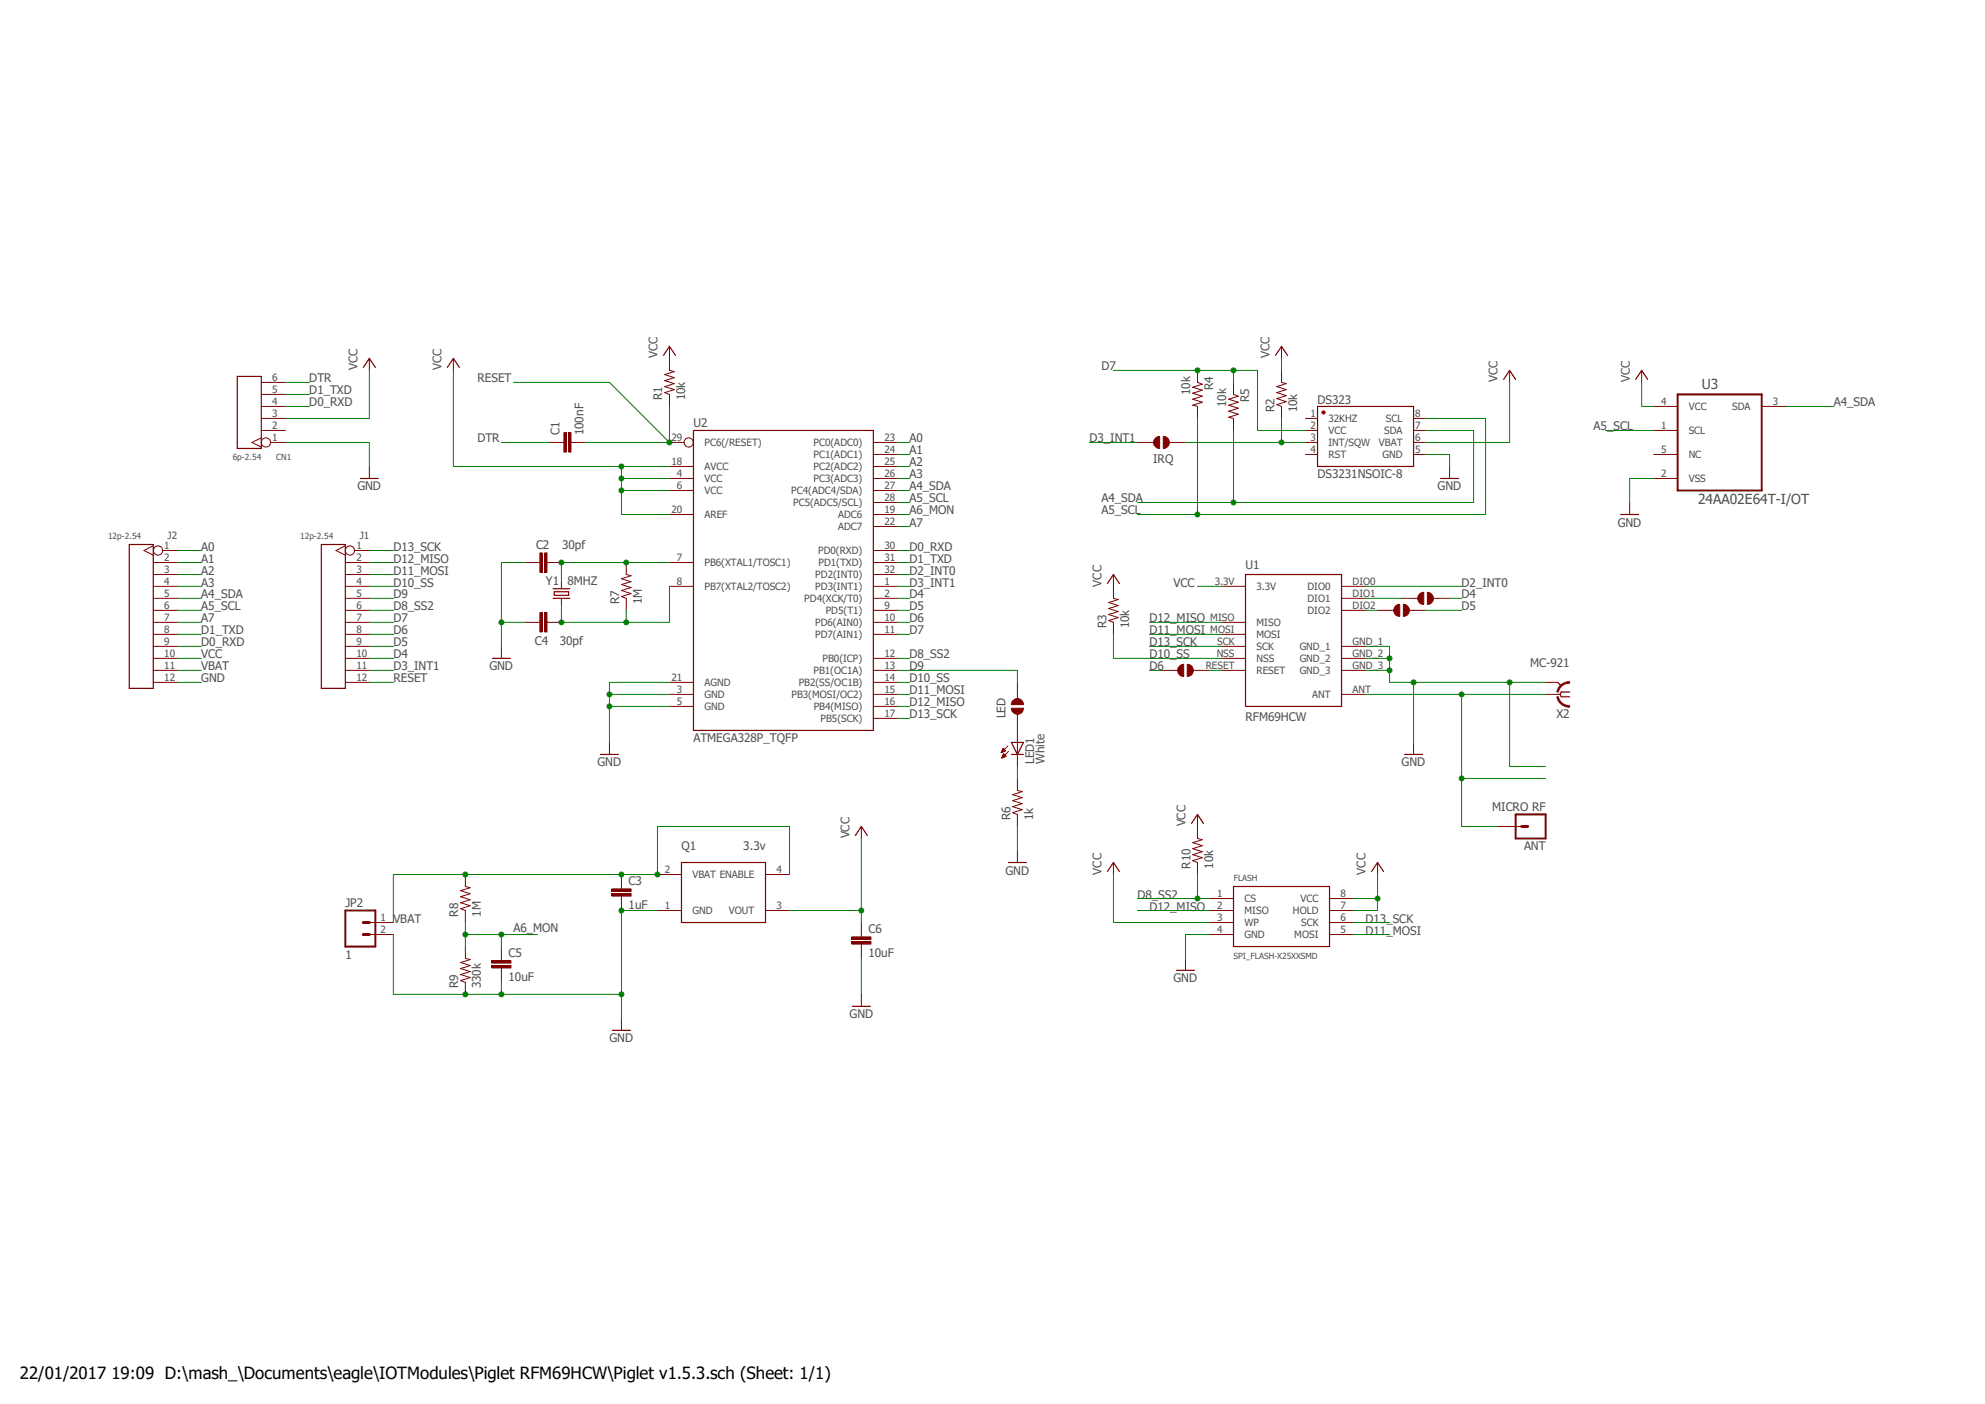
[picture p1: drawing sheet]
<svg xmlns="http://www.w3.org/2000/svg" width="420mm" height="297mm" viewBox="0 0 420 297" stroke-linecap="round" stroke-linejoin="round" font-family="sans-serif">
<path d="M22.3 70.7l375.3 150.5M397.6 70.7l-375.3 150.5" fill="none" stroke="#fff" stroke-width=".21"/>
<path d="M73.1 192.6h6.3v7.6h-6.3z" fill="none" stroke="#800000" stroke-width=".42"/>
<path d="M76.9 195.2h1.2M76.9 197.7h1.2" fill="none" stroke="#800000" stroke-width=".64"/>
<g fill="none" stroke="#800000" stroke-width=".21">
<path d="M95.9 75.8v2.6M141.6 73.3v5.1l1.1 .2-2.1 .6 2.1 .7-2.1 .6 2.1 .7-2.1 .6 2.1 .6-2.1 .7 1 .3v2.6M253.4 78.4v2.5l1 .4-2.1 .6 2.1 .6-2.1 .7 2.1 .6-2.1 .7 2.1 .6-2.1 .6 1.1 .3v2.5M271.1 73.3v2.5M271.1 78.4v2.5l1.1 .3-2.1 .6 2.1 .6-2.1 .7 2.1 .6-2.1 .6 2.1 .7-2.1 .6 1 .4v2.5M319.4 78.4v2.5M78.1 98.7v2.5M118.8 93.6h.5M120.8 93.6h.5M141.6 98.7h5.1M141.6 93.6h3.1M184.8 98.7h5.1"/>
<path d="M184.8 96.1h5.1M184.8 93.6h5.1M261 80.9v2.5l1 .4-2 .7 2 .6-2 .6 2 .7-2 .6 2 .6-2 .7 1 .2v2.6M306.7 98.7v2.5M141.6 119h5.1M141.6 101.2h5.1M141.6 103.8h5.1M141.6 108.8h5.1M184.8 119h5.1M184.8 101.2h5.1M184.8 103.8h5.1M184.8 108.8h5.1"/>
<path d="M184.8 116.5h5.1M184.8 111.4h5.1M184.8 106.3h5.1M141.6 124h5.1M184.8 124h5.1M184.8 139.3h5.1M184.8 134.2h5.1M184.8 131.7h5.1M184.8 129.1h5.1M184.8 126.6h5.1M184.8 121.5h5.1M128.9 157.1v2.5"/>
<path d="M141.6 146.9h5.1M141.6 149.4h5.1M141.6 144.4h5.1M184.8 152h5.1M184.8 146.9h5.1M184.8 149.4h5.1M184.8 144.4h5.1M184.8 141.8h5.1M78.1 197.7h5.1M78.1 195.2h5.1"/>
<circle cx="145.7" cy="93.6" r=".98"/>
</g>
<path d="M94.7 77.7l1.2-1.9 1.3 1.9M140.4 75.2l1.2-1.9 1.3 1.9M269.9 75.2l1.2-1.9 1.3 1.9M146.7 91.1h38.1v63.4h-38.1zM318.1 80.3l1.3-1.9 1.3 1.9M76.2 101.2h3.9M304.8 101.2h3.8M127 159.6h3.9" fill="none" stroke="#800000" stroke-width=".25"/>
<path d="M120.3 91.6h.5v4h-.5z" fill-rule="evenodd" fill="#800000"/>
<path d="M120.3 91.6h.5v4h-.5z" fill="none" stroke="#800000" stroke-width=".21"/>
<path d="M119.3 91.6h.5v4h-.5z" fill-rule="evenodd" fill="#800000"/>
<path d="M116.2 93.6h2.6M119.3 91.6h.5v4h-.5zM121.3 93.6h2.6M276.2 93.6h2.6M276.2 88.5h2.6M276.2 91.1h2.6M276.2 96.1h2.6M299.1 93.6h2.5M299.1 88.5h2.5M299.1 91.1h2.5M299.1 96.1h2.5" fill="none" stroke="#800000" stroke-width=".21"/>
<path d="M278.8 86h20.3v12.7h-20.3z" fill="none" stroke="#800000" stroke-width=".25"/>
<circle cx="280" cy="87.2" r=".33" fill="#800000"/>
<g fill="none" stroke="#800000" stroke-width=".21">
<path d="M182.2 174.8v2.6M131.5 187.5v.5M131.5 189.6v.5"/>
<circle cx="280" cy="87.2" r=".33"/>
</g>
<path d="M181 176.7l1.2-1.9 1.3 1.9" fill="none" stroke="#800000" stroke-width=".25"/>
<path d="M129.5 189.1h4v.5h-4z" fill-rule="evenodd" fill="#800000"/>
<path d="M129.5 189.1h4v.5h-4z" fill="none" stroke="#800000" stroke-width=".21"/>
<path d="M129.5 188h4v.6h-4z" fill-rule="evenodd" fill="#800000"/>
<g fill="none" stroke="#800000" stroke-width=".21">
<path d="M211.8 159.2h.1M211.9 159.1h.2M211.9 159h.4M212 158.9h.5M212 158.8h.7M212 158.7h.7M212.1 158.7h.5M212.1 158.6h.4M212.2 158.5h.2M212.2 159.9h.6M212.2 158.4h.1M212.2 159.8h.5"/>
<path d="M212.3 159.7h.3M212.3 159.6h.3M212.3 159.6h.1M212.3 159.5l-.3 .9M212.3 159.5l.6 .5-.9 .4M212.3 159.5h.1M212.7 158.8l-.5-.5-.4 .9M212.7 158.8l-.9 .4M213.2 157.8l-1.4 1.4M213.4 159l-1.4 1.4M215.3 154.5v7.6M299.1 157.1v2.5"/>
<path d="M212 160.3h.2M212 160.2h.4M212.1 160.1h.5M212.1 160h.7M215.3 164.7v2.5l1 .3-2.1 .6 2.1 .6-2.1 .7 2.1 .6-2.1 .6 2.1 .7-2.1 .6 1.1 .4v2.5M215.3 179.9v2.6M129.5 188h4v.6h-4zM131.5 185v2.5M131.5 190.1v2.5M139.1 185h5.1M139.1 192.6h5.1M162 185h5"/>
<path d="M162 192.6h5M182.2 197.7v.5M182.2 199.7v.5M131.5 215.4v2.6"/>
</g>
<path d="M214 159.6h2.5M214 157.1h2.5l-1.2 2.5zM297.2 159.6h3.8M144.2 182.5h17.8v12.7h-17.8zM213.4 182.5h3.8M129.6 218h3.8" fill="none" stroke="#800000" stroke-width=".25"/>
<path d="M180.2 199.2h4.1v.5h-4.1z" fill-rule="evenodd" fill="#800000"/>
<path d="M180.2 199.2h4.1v.5h-4.1z" fill="none" stroke="#800000" stroke-width=".21"/>
<path d="M180.2 198.2h4.1v.5h-4.1z" fill-rule="evenodd" fill="#800000"/>
<path d="M78.1 75.8v2.6M329.6 146.9h.5M180.2 198.2h4.1v.5h-4.1zM182.2 195.2v2.5M182.2 200.2v2.5M182.2 210.4v2.5" fill="none" stroke="#800000" stroke-width=".21"/>
<path d="M76.9 77.7l1.2-1.9 1.3 1.9M329.6 144.4l.7 .7M332.1 146.4h-1.8l-.2 .5 .2 .5h1.8M180.3 212.9h3.8" fill="none" stroke="#800000" stroke-width=".25"/>
<path d="M329.4 147.4h.3a2.44 2.44 0 0 0 2.4 1.9v.3a2.77 2.77 0 0 1-2.7-2.2z" fill-rule="evenodd" fill="#800000"/>
<path d="M329.4 147.4h.3a2.44 2.44 0 0 0 2.4 1.9v.3a2.77 2.77 0 0 1-2.7-2.2z" fill="none" stroke="#800000" stroke-width=".21"/>
<path d="M330.1 145a2.7 2.7 0 0 1 2-.8v.3a2.35 2.35 0 0 0-2.4 1.9l-.3-.1 .1-.3z" fill-rule="evenodd" fill="#800000"/>
<path d="M113.7 119h.5M115.7 119h.5M235.6 121.5v5.1l1 .2-2 .7 2 .6-2 .6 2 .7-2 .6 2 .6-2 .7 1 .4v2.5M327 146.9h2.6M327 144.4h2.6M330.1 145a2.7 2.7 0 0 1 2-.8v.3a2.35 2.35 0 0 0-2.4 1.9l-.3-.1 .1-.3zM316.9 174.8h5" fill="none" stroke="#800000" stroke-width=".21"/>
<path d="M320.7 172.3h6.3v5.1h-6.3z" fill="none" stroke="#800000" stroke-width=".42"/>
<path d="M321.9 174.8h1.3" fill="none" stroke="#800000" stroke-width=".64"/>
<path d="M234.3 123.4l1.3-1.9 1.3 1.9" fill="none" stroke="#800000" stroke-width=".25"/>
<path d="M115.2 117h.5v4h-.5z" fill-rule="evenodd" fill="#800000"/>
<path d="M115.2 117h.5v4h-.5z" fill="none" stroke="#800000" stroke-width=".21"/>
<path d="M114.2 117h.5v4h-.5z" fill-rule="evenodd" fill="#800000"/>
<path d="M111.2 119h2.5M114.2 117h.5v4h-.5zM116.2 119h2.6M113.7 131.7h.5M115.7 131.7h.5" fill="none" stroke="#800000" stroke-width=".21"/>
<path d="M115.2 129.6h.5v4.1h-.5z" fill-rule="evenodd" fill="#800000"/>
<path d="M115.2 129.6h.5v4.1h-.5z" fill="none" stroke="#800000" stroke-width=".21"/>
<path d="M114.2 129.6h.5v4.1h-.5z" fill-rule="evenodd" fill="#800000"/>
<path d="M132.5 119v2.5l1 .3-2 .6 2 .7-2 .6 2 .6-2 .6 2 .7-2 .6 1 .4v2.5M106.1 136.7v2.6M111.2 131.7h2.5M114.2 129.6h.5v4.1h-.5zM116.2 131.7h2.6M118.8 123.1v1.4M118.8 126.6v1.5" fill="none" stroke="#800000" stroke-width=".21"/>
<path d="M104.2 139.3h3.8M117 124.5h3.6M117 126.6h3.6M117.3 125.2h3v.7h-3z" fill="none" stroke="#800000" stroke-width=".25"/>
<path d="M244.5 92.7l.9-.4v2.6a1.27 1.27 0 0 1-1.2-.8 1.27 1.27 0 0 1 .3-1.4z" fill-rule="evenodd" fill="#800000"/>
<path d="M244.5 92.7l.9-.4v2.6a1.27 1.27 0 0 1-1.2-.8 1.27 1.27 0 0 1 .3-1.4z" fill="none" stroke="#800000" stroke-width=".21"/>
<path d="M246.1 92.3a1.27 1.27 0 0 1 1.3 1.3 1.27 1.27 0 0 1-1.3 1.3z" fill-rule="evenodd" fill="#800000"/>
<g fill="none" stroke="#800000" stroke-width=".21">
<path d="M240.7 93.6h3.4M246.1 92.3a1.27 1.27 0 0 1 1.3 1.3 1.27 1.27 0 0 1-1.3 1.3zM247.4 93.6h3.4M98.5 185v2.5l1 .3-2 .6 2 .7-2 .6 2 .6-2 .7 2 .6-2 .6 1 .4v2.6M235.6 182.5v2.5M255.9 190.1h5.1M255.9 192.6h5.1M255.9 195.2h5.1M255.9 197.7h5.1M281.3 190.1h5.1M281.3 192.6h5.1M281.3 195.2h5.1"/>
<path d="M281.3 197.7h5.1M291.5 182.5v2.5M98.5 200.2v2.5l1 .3-2 .6 2 .7-2 .6 2 .6-2 .7 2 .6-2 .6 1 .4v2.6M106.1 202.7v.5M106.1 204.8v.5M250.8 202.7v2.6"/>
</g>
<path d="M234.3 184.4l1.3-1.9 1.3 1.9M261 187.5h20.3v12.7h-20.3zM290.2 184.4l1.3-1.9 1.2 1.9M248.9 205.3h3.8" fill="none" stroke="#800000" stroke-width=".25"/>
<path d="M104.1 204.3h4v.5h-4z" fill-rule="evenodd" fill="#800000"/>
<path d="M104.1 204.3h4v.5h-4z" fill="none" stroke="#800000" stroke-width=".21"/>
<path d="M104.1 203.2h4v.6h-4z" fill-rule="evenodd" fill="#800000"/>
<path d="M104.1 203.2h4v.6h-4zM106.1 200.2v2.5M106.1 205.3v2.5" fill="none" stroke="#800000" stroke-width=".21"/>
<path d="M214.4 148.2a1.25 1.25 0 0 1 1.4-.3 1.25 1.25 0 0 1 .7 1.2h-2.5l.1-.6z" fill-rule="evenodd" fill="#800000"/>
<path d="M214.4 148.2a1.25 1.25 0 0 1 1.4-.3 1.25 1.25 0 0 1 .7 1.2h-2.5l.1-.6z" fill="none" stroke="#800000" stroke-width=".21"/>
<path d="M214 149.8h2.5a1.27 1.27 0 0 1-1.2 1.3 1.27 1.27 0 0 1-1.3-1.3z" fill-rule="evenodd" fill="#800000"/>
<g fill="none" stroke="#800000" stroke-width=".21">
<path d="M258.4 124h5.1M258.4 139.3h5.1M258.4 136.7h5.1M258.4 131.7h5.1M258.4 134.2h5.1M283.8 124h5.1M283.8 139.3h5.1M283.8 136.7h5.1M283.8 126.6h5.1M283.8 129.1h5.1M214 149.8h2.5a1.27 1.27 0 0 1-1.2 1.3 1.27 1.27 0 0 1-1.3-1.3zM215.3 144.4v3.4"/>
<path d="M215.3 151.1v3.4M258.4 141.8h5.1M283.8 146.9h5.1M283.8 141.8h5.1"/>
</g>
<path d="M263.5 121.5h20.3v27.9h-20.3z" fill="none" stroke="#800000" stroke-width=".25"/>
<path d="M295.2 128.2l.4-.2 .6-.2v2.6a1.27 1.27 0 0 1-1.2-.8 1.27 1.27 0 0 1 .2-1.4z" fill-rule="evenodd" fill="#800000"/>
<path d="M295.2 128.2l.4-.2 .6-.2v2.6a1.27 1.27 0 0 1-1.2-.8 1.27 1.27 0 0 1 .2-1.4z" fill="none" stroke="#800000" stroke-width=".21"/>
<path d="M296.9 127.8a1.27 1.27 0 0 1 1.3 1.3 1.27 1.27 0 0 1-1.3 1.3z" fill-rule="evenodd" fill="#800000"/>
<path d="M291.5 129.1h3.4M296.9 127.8a1.27 1.27 0 0 1 1.3 1.3 1.27 1.27 0 0 1-1.3 1.3zM298.2 129.1h3.4" fill="none" stroke="#800000" stroke-width=".21"/>
<path d="M300.3 125.7l.4-.3 .5-.1v2.5a1.27 1.27 0 0 1-1.1-.7 1.27 1.27 0 0 1 .2-1.4z" fill-rule="evenodd" fill="#800000"/>
<path d="M300.3 125.7l.4-.3 .5-.1v2.5a1.27 1.27 0 0 1-1.1-.7 1.27 1.27 0 0 1 .2-1.4z" fill="none" stroke="#800000" stroke-width=".21"/>
<path d="M302 125.3a1.27 1.27 0 0 1 1.3 1.3 1.27 1.27 0 0 1-1.3 1.2z" fill-rule="evenodd" fill="#800000"/>
<path d="M296.5 126.6h3.5M302 125.3a1.27 1.27 0 0 1 1.3 1.3 1.27 1.27 0 0 1-1.3 1.2zM303.3 126.6h3.4" fill="none" stroke="#800000" stroke-width=".21"/>
<path d="M249.6 140.9l.3-.2 .5-.2v2.6a1.25 1.25 0 0 1-1.1-.8 1.25 1.25 0 0 1 .3-1.4z" fill-rule="evenodd" fill="#800000"/>
<path d="M249.6 140.9l.3-.2 .5-.2v2.6a1.25 1.25 0 0 1-1.1-.8 1.25 1.25 0 0 1 .3-1.4z" fill="none" stroke="#800000" stroke-width=".21"/>
<path d="M251.2 140.5a1.27 1.27 0 0 1 1.3 1.3 1.27 1.27 0 0 1-1.3 1.3z" fill-rule="evenodd" fill="#800000"/>
<g fill="none" stroke="#800000" stroke-width=".21">
<path d="M347.3 78.4v2.5M55.3 92.6l-2 1 2 1M55.3 91.1h5.1M55.3 88.5h5.1M55.3 86h5.1M55.3 83.4h5.1M55.3 80.9h5.1M57.3 93.6h3.1M349.9 91.1h5.1M349.9 86h5.1M349.9 96.1h5.1M372.7 86h5.1"/>
<path d="M32.4 119h5.1M32.4 115.4l-2 1.1 2 .9M34.4 116.5h3.1M73.1 115.4l-2 1.1 2 .9M73.1 119h5M75.1 116.5h3M344.8 106.3v2.5M349.9 101.2h5.1M32.4 121.5h5.1M32.4 124h5.1M32.4 126.6h5.1M32.4 129.1h5.1"/>
<path d="M32.4 131.7h5.1M32.4 134.2h5.1M32.4 136.7h5.1M32.4 139.3h5.1M73.1 121.5h5M73.1 124h5M73.1 126.6h5M73.1 129.1h5M73.1 131.7h5M73.1 134.2h5M73.1 136.7h5M73.1 139.3h5"/>
<path d="M32.4 141.8h5.1M32.4 144.4h5.1M73.1 141.8h5M73.1 144.4h5M245.7 141.8h3.5M251.2 140.5a1.27 1.27 0 0 1 1.3 1.3 1.27 1.27 0 0 1-1.3 1.3zM252.5 141.8h3.4M253.4 172.3v5.1l1 .2-2.1 .7 2.1 .6-2.1 .6 2.1 .7-2.1 .6 2.1 .6-2.1 .7 1.1 .4v2.5"/>
<circle cx="56.3" cy="93.6" r=".98"/>
<circle cx="33.4" cy="116.5" r=".98"/>
<circle cx="74" cy="116.5" r=".98"/>
</g>
<path d="M50.2 79.6h5.1v15.3h-5.1zM346.1 80.3l1.2-1.9 1.3 1.9M27.3 115.2h5.1v30.4h-5.1zM68 115.2h5.1v30.4h-5.1zM342.9 108.8h3.8M252.1 174.2l1.3-1.9 1.2 1.9" fill="none" stroke="#800000" stroke-width=".25"/>
<path d="M355 83.4h17.7v20.4h-17.7z" fill="none" stroke="#800000" stroke-width=".42"/>
<path d="M60.4 93.6h17.7v5.1M128.9 149.4h12.7M141.6 146.9h-12.7v10.2" fill="none" stroke="#008000" stroke-width=".21"/>
<circle cx="128.9" cy="149.4" r=".51" fill="#008000"/>
<circle cx="128.9" cy="149.4" r=".51" fill="none" stroke="#008000" stroke-width=".21"/>
<circle cx="128.9" cy="146.9" r=".51" fill="#008000"/>
<g fill="none" stroke="#008000" stroke-width=".21">
<path d="M301.6 96.1h5.1v2.6M141.6 144.4h-12.7v2.5M288.9 141.8h5.1v2.6h25.4M299.1 144.4v12.7"/>
<circle cx="128.9" cy="146.9" r=".51"/>
</g>
<circle cx="299.1" cy="144.4" r=".51" fill="#008000"/>
<g fill="none" stroke="#008000" stroke-width=".21">
<path d="M327 144.4h-7.6v17.7"/>
<circle cx="299.1" cy="144.4" r=".51"/>
</g>
<circle cx="319.4" cy="144.4" r=".51" fill="#008000"/>
<g fill="none" stroke="#008000" stroke-width=".21">
<path d="M288.9 139.3h5.1v2.5M319.4 162.1h7.6"/>
<circle cx="319.4" cy="144.4" r=".51"/>
</g>
<circle cx="294" cy="141.8" r=".51" fill="#008000"/>
<g fill="none" stroke="#008000" stroke-width=".21">
<path d="M288.9 136.7h5.1v2.6"/>
<circle cx="294" cy="141.8" r=".51"/>
</g>
<circle cx="294" cy="139.3" r=".51" fill="#008000"/>
<g fill="none" stroke="#008000" stroke-width=".21">
<path d="M139.1 192.6h-7.6v17.8"/>
<circle cx="294" cy="139.3" r=".51"/>
</g>
<circle cx="131.5" cy="192.6" r=".51" fill="#008000"/>
<g fill="none" stroke="#008000" stroke-width=".21">
<path d="M83.2 197.7v12.7h48.3v5"/>
<circle cx="131.5" cy="192.6" r=".51"/>
</g>
<circle cx="131.5" cy="210.4" r=".51" fill="#008000"/>
<circle cx="131.5" cy="210.4" r=".51" fill="none" stroke="#008000" stroke-width=".21"/>
<circle cx="98.5" cy="210.4" r=".51" fill="#008000"/>
<g fill="none" stroke="#008000" stroke-width=".21">
<path d="M106.1 207.8v2.6"/>
<circle cx="98.5" cy="210.4" r=".51"/>
</g>
<circle cx="106.1" cy="210.4" r=".51" fill="#008000"/>
<g fill="none" stroke="#008000" stroke-width=".21">
<path d="M111.2 119h-5.1v17.7M106.1 131.7h5.1M215.3 174.8v5.1M182.2 202.7v7.7"/>
<circle cx="106.1" cy="210.4" r=".51"/>
</g>
<circle cx="106.1" cy="131.7" r=".51" fill="#008000"/>
<g fill="none" stroke="#008000" stroke-width=".21">
<path d="M95.9 78.4v20.3h45.7M131.5 101.2v2.6h10.1M349.9 101.2h-5.1v5.1M37.5 144.4h5.1M255.9 197.7h-5.1v5"/>
<circle cx="106.1" cy="131.7" r=".51"/>
</g>
<circle cx="131.5" cy="98.7" r=".51" fill="#008000"/>
<g fill="none" stroke="#008000" stroke-width=".21">
<path d="M131.5 98.7v2.5h10.1"/>
<circle cx="131.5" cy="98.7" r=".51"/>
</g>
<circle cx="131.5" cy="101.2" r=".51" fill="#008000"/>
<g fill="none" stroke="#008000" stroke-width=".21">
<path d="M131.5 103.8v5h10.1"/>
<circle cx="131.5" cy="101.2" r=".51"/>
</g>
<circle cx="131.5" cy="103.8" r=".51" fill="#008000"/>
<g fill="none" stroke="#008000" stroke-width=".21">
<path d="M271.1 75.8v2.6M182.2 177.4v17.8M167 192.6h15.2"/>
<circle cx="131.5" cy="103.8" r=".51"/>
</g>
<circle cx="182.2" cy="192.6" r=".51" fill="#008000"/>
<g fill="none" stroke="#008000" stroke-width=".21">
<path d="M78.1 78.4v10.1h-17.7M319.4 80.9v12.7h-17.8M253.4 124h5M286.4 190.1h5.1M291.5 185v7.6h-5.1"/>
<circle cx="182.2" cy="192.6" r=".51"/>
</g>
<circle cx="291.5" cy="190.1" r=".51" fill="#008000"/>
<g fill="none" stroke="#008000" stroke-width=".21">
<path d="M141.6 86v7.6h-17.7M347.3 80.9v5.1h2.6M37.5 139.3h5.1M235.6 185v10.2h20.3"/>
<circle cx="291.5" cy="190.1" r=".51"/>
</g>
<circle cx="141.6" cy="93.6" r=".51" fill="#008000"/>
<g fill="none" stroke="#008000" stroke-width=".21">
<path d="M60.4 80.9h5M106.1 93.6h10.1M108.6 80.9h20.3l12.7 12.7M189.9 93.6h2.5M189.9 96.1h2.5M189.9 98.7h2.5M37.5 116.5h5.1M37.5 119h5.1M37.5 121.5h5.1M78.1 136.7h5.1M78.1 134.2h5.1M189.9 129.1h2.5"/>
<path d="M189.9 131.7h2.5M301.6 129.1h7.6M78.1 144.4h5.1M243.2 141.8h2.5M167 185v-10.2h-27.9v10.2h-55.9v10.2"/>
<circle cx="141.6" cy="93.6" r=".51"/>
</g>
<circle cx="131.5" cy="185" r=".51" fill="#008000"/>
<circle cx="131.5" cy="185" r=".51" fill="none" stroke="#008000" stroke-width=".21"/>
<circle cx="139.1" cy="185" r=".51" fill="#008000"/>
<circle cx="139.1" cy="185" r=".51" fill="none" stroke="#008000" stroke-width=".21"/>
<circle cx="98.5" cy="185" r=".51" fill="#008000"/>
<g fill="none" stroke="#008000" stroke-width=".21">
<path d="M37.5 141.8h5.1M288.9 146.9h38.1M309.2 146.9v27.9h7.7M309.2 164.7h17.8"/>
<circle cx="98.5" cy="185" r=".51"/>
</g>
<circle cx="309.2" cy="164.7" r=".51" fill="#008000"/>
<circle cx="309.2" cy="164.7" r=".51" fill="none" stroke="#008000" stroke-width=".21"/>
<circle cx="309.2" cy="146.9" r=".51" fill="#008000"/>
<g fill="none" stroke="#008000" stroke-width=".21">
<path d="M253.4 78.4h12.7v12.7h10.1M261 78.4v2.5M215.3 162.1v2.6"/>
<circle cx="309.2" cy="146.9" r=".51"/>
</g>
<circle cx="261" cy="78.4" r=".51" fill="#008000"/>
<g fill="none" stroke="#008000" stroke-width=".21">
<path d="M235.6 78.4h17.8"/>
<circle cx="261" cy="78.4" r=".51"/>
</g>
<circle cx="253.4" cy="78.4" r=".51" fill="#008000"/>
<g fill="none" stroke="#008000" stroke-width=".21">
<path d="M250.8 93.6h25.4M271.1 88.5v5.1M78.1 131.7h5.1M189.9 134.2h2.5"/>
<circle cx="253.4" cy="78.4" r=".51"/>
</g>
<circle cx="271.1" cy="93.6" r=".51" fill="#008000"/>
<g fill="none" stroke="#008000" stroke-width=".21">
<path d="M118.8 119h22.8M189.9 101.2h2.5M37.5 124h5.1M189.9 121.5h2.5M288.9 124h20.3"/>
<circle cx="271.1" cy="93.6" r=".51"/>
</g>
<circle cx="132.5" cy="119" r=".51" fill="#008000"/>
<g fill="none" stroke="#008000" stroke-width=".21">
<path d="M118.8 119v4.1"/>
<circle cx="132.5" cy="119" r=".51"/>
</g>
<circle cx="118.8" cy="119" r=".51" fill="#008000"/>
<g fill="none" stroke="#008000" stroke-width=".21">
<path d="M132.5 129.1v2.6M141.6 124v7.7h-22.8"/>
<circle cx="118.8" cy="119" r=".51"/>
</g>
<circle cx="132.5" cy="131.7" r=".51" fill="#008000"/>
<g fill="none" stroke="#008000" stroke-width=".21">
<path d="M118.8 128.1v3.6"/>
<circle cx="132.5" cy="131.7" r=".51"/>
</g>
<circle cx="118.8" cy="131.7" r=".51" fill="#008000"/>
<g fill="none" stroke="#008000" stroke-width=".21">
<path d="M78.1 119h5.1M78.1 116.5h5.1M78.1 126.6h5.1M78.1 139.3h5.1M78.1 124h5.1M78.1 121.5h5.1M189.9 126.6h2.5M189.9 139.3h2.5M235.6 134.2v5.1h22.8M243.2 134.2h15.2M243.2 131.7h15.2M243.2 136.7h15.2"/>
<path d="M306.7 126.6h2.5M189.9 144.4h2.5M189.9 146.9h2.5M189.9 149.4h2.5M189.9 152h2.5M189.9 141.8h25.4v2.6M240.7 192.6h15.2M240.7 190.1h15.2M253.4 185v5.1M286.4 197.7h7.6M286.4 195.2h7.6"/>
<circle cx="118.8" cy="131.7" r=".51"/>
</g>
<circle cx="253.4" cy="190.1" r=".51" fill="#008000"/>
<g fill="none" stroke="#008000" stroke-width=".21">
<path d="M230.5 93.6h10.2M261 91.1v15.2M301.6 91.1h10.2v15.2h-71.1M189.9 111.4h2.5M37.5 131.7h5.1M78.1 129.1h5.1M189.9 124h2.5M288.9 129.1h2.6M288.9 126.6h7.6M78.1 141.8h5.1"/>
<circle cx="253.4" cy="190.1" r=".51"/>
</g>
<circle cx="261" cy="106.3" r=".51" fill="#008000"/>
<g fill="none" stroke="#008000" stroke-width=".21">
<path d="M253.4 88.5v20.3M301.6 88.5h12.7v20.3h-73.6M377.8 86h10.2M189.9 103.8h2.5M37.5 126.6h5.1"/>
<circle cx="261" cy="106.3" r=".51"/>
</g>
<circle cx="253.4" cy="108.8" r=".51" fill="#008000"/>
<g fill="none" stroke="#008000" stroke-width=".21">
<path d="M339.7 91.1h10.2M189.9 106.3h2.5M189.9 108.8h2.5M37.5 129.1h5.1M98.5 195.2v5M98.5 197.7h15.2"/>
<circle cx="253.4" cy="108.8" r=".51"/>
</g>
<circle cx="98.5" cy="197.7" r=".51" fill="#008000"/>
<g fill="none" stroke="#008000" stroke-width=".21">
<path d="M106.1 197.7v2.5"/>
<circle cx="98.5" cy="197.7" r=".51"/>
</g>
<circle cx="106.1" cy="197.7" r=".51" fill="#008000"/>
<g fill="none" stroke="#008000" stroke-width=".21">
<path d="M60.4 86h5M60.4 83.4h5M189.9 116.5h2.5M189.9 119h2.5M37.5 136.7h5.1M37.5 134.2h5.1M255.9 141.8h2.5"/>
<circle cx="106.1" cy="197.7" r=".51"/>
</g>
<text font-size="3.6" x="4.2" y="291.7">22/01/2017 19:09 D:\mash_\Documents\eagle\IOTModules\Piglet RFM69HCW\Piglet v1.5.3.sch (Sheet: 1/1)</text>
<g font-size="2.9" fill="#505050">
<text x="360.1" y="82.3">U3</text>
<text x="359.3" y="106.6">24AA02E64T-I/OT</text>
</g>
<g font-size="2.5" fill="#505050">
<text x="139.1" y="75.8" transform="rotate(-90 139.1 75.8)">VCC</text>
<text x="268.6" y="75.8" transform="rotate(-90 268.6 75.8)">VCC</text>
<text x="65.4" y="80.9">DTR</text>
<text x="65.4" y="83.4">D1_TXD</text>
<text x="75.6" y="78.4" transform="rotate(-90 75.6 78.4)">VCC</text>
<text x="93.4" y="78.4" transform="rotate(-90 93.4 78.4)">VCC</text>
<text x="101" y="80.9">RESET</text>
<text x="233" y="78.4">D7</text>
<text x="251.8" y="83.6" transform="rotate(-90 251.8 83.6)">10k</text>
<text x="256.7" y="82.6" transform="rotate(-90 256.7 82.6)">R4</text>
<text x="316.9" y="80.9" transform="rotate(-90 316.9 80.9)">VCC</text>
<text x="344.8" y="80.9" transform="rotate(-90 344.8 80.9)">VCC</text>
<text x="65.4" y="86">D0_RXD</text>
<text x="140.1" y="84.7" transform="rotate(-90 140.1 84.7)">R1</text>
<text x="145" y="84.7" transform="rotate(-90 145 84.7)">10k</text>
<text x="259.5" y="86.1" transform="rotate(-90 259.5 86.1)">10k</text>
<text x="264.3" y="85.1" transform="rotate(-90 264.3 85.1)">R5</text>
<text x="269.7" y="87.3" transform="rotate(-90 269.7 87.3)">R2</text>
<text x="274.5" y="87.3" transform="rotate(-90 274.5 87.3)">10k</text>
<text x="278.8" y="85.5">DS323</text>
<text x="388" y="86">A4_SDA</text>
<text x="101" y="93.6">DTR</text>
<text x="118.4" y="92.1" transform="rotate(-90 118.4 92.1)">C1</text>
<text x="123.5" y="92.1" transform="rotate(-90 123.5 92.1)">100nF</text>
<text x="146.7" y="90.3">U2</text>
<text x="192.4" y="93.6">A0</text>
<text x="230.5" y="93.6">D3_INT1</text>
<text x="337.2" y="91.1">A5_SCL</text>
<text x="192.4" y="96.1">A1</text>
<text x="192.4" y="98.7">A2</text>
<text x="192.4" y="101.2">A3</text>
<text x="244" y="97.9">IRQ</text>
<text x="278.8" y="101.2">DS3231NSOIC-8</text>
<text x="75.6" y="103.8">GND</text>
<text x="192.4" y="103.8">A4_SDA</text>
<text x="192.4" y="106.3">A5_SCL</text>
<text x="233" y="106.3">A4_SDA</text>
<text x="304.2" y="103.8">GND</text>
<text x="192.4" y="111.4">A7</text>
<text x="192.4" y="108.8">A6_MON</text>
<text x="233" y="108.8">A5_SCL</text>
<text x="342.3" y="111.4">GND</text>
<text x="42.6" y="116.5">A0</text>
<text x="42.6" y="119">A1</text>
<text x="83.2" y="119">D12_MISO</text>
<text x="83.2" y="116.5">D13_SCK</text>
<text x="113.4" y="116.1">C2</text>
<text x="119" y="116.1">30pf</text>
<text x="192.4" y="116.5">D0_RXD</text>
<text x="192.4" y="119">D1_TXD</text>
<text x="42.6" y="121.5">A2</text>
<text x="42.6" y="124.1">A3</text>
<text x="83.2" y="124.1">D10_SS</text>
<text x="83.2" y="121.5">D11_MOSI</text>
<text x="115.5" y="123.8">Y1</text>
<text x="120.1" y="123.8">8MHZ</text>
<text x="192.4" y="121.5">D2_INT0</text>
<text x="192.4" y="124.1">D3_INT1</text>
<text x="233" y="124.1" transform="rotate(-90 233 124.1)">VCC</text>
<text x="248.3" y="124.1">VCC</text>
<text x="263.5" y="120.3">U1</text>
<text x="309.2" y="124.1">D2_INT0</text>
<text x="42.6" y="131.7">A7</text>
<text x="42.6" y="126.6">A4_SDA</text>
<text x="42.6" y="129.1">A5_SCL</text>
<text x="83.2" y="131.7">D7</text>
<text x="83.2" y="126.6">D9</text>
<text x="83.2" y="129.1">D8_SS2</text>
<text x="131" y="127.8" transform="rotate(-90 131 127.8)">R7</text>
<text x="135.8" y="127.8" transform="rotate(-90 135.8 127.8)">1M</text>
<text x="192.4" y="129.1">D5</text>
<text x="192.4" y="131.7">D6</text>
<text x="192.4" y="126.6">D4</text>
<text x="243.2" y="131.7">D12_MISO</text>
<text x="309.2" y="129.1">D5</text>
<text x="309.2" y="126.6">D4</text>
<text x="42.6" y="136.7">D0_RXD</text>
<text x="42.6" y="134.2">D1_TXD</text>
<text x="83.2" y="136.7">D5</text>
<text x="83.2" y="134.2">D6</text>
<text x="113.2" y="136.4">C4</text>
<text x="118.5" y="136.4">30pf</text>
<text x="192.4" y="134.2">D7</text>
<text x="234.1" y="132.9" transform="rotate(-90 234.1 132.9)">R3</text>
<text x="238.9" y="132.9" transform="rotate(-90 238.9 132.9)">10k</text>
<text x="243.2" y="134.2">D11_MOSI</text>
<text x="243.2" y="136.7">D13_SCK</text>
<text x="42.6" y="139.3">VCC</text>
<text x="42.6" y="141.8">VBAT</text>
<text x="83.2" y="139.3">D4</text>
<text x="83.2" y="141.8">D3_INT1</text>
<text x="103.5" y="141.8">GND</text>
<text x="192.4" y="141.8">D9</text>
<text x="192.4" y="139.3">D8_SS2</text>
<text x="243.2" y="141.8">D6</text>
<text x="243.2" y="139.3">D10_SS</text>
<text x="323.8" y="141.1">MC-921</text>
<text x="42.6" y="144.4">GND</text>
<text x="83.2" y="144.4">RESET</text>
<text x="192.4" y="144.4">D10_SS</text>
<text x="192.4" y="146.9">D11_MOSI</text>
<text x="192.4" y="149.4">D12_MISO</text>
<text x="192.4" y="152">D13_SCK</text>
<text x="212.7" y="152" transform="rotate(-90 212.7 152)">LED</text>
<text x="263.5" y="152.6">RFM69HCW</text>
<text x="329.3" y="152">X2</text>
<text x="146.7" y="157.1">ATMEGA328P_TQFP</text>
<text x="218.8" y="161.6" transform="rotate(-90 218.8 161.6)">LED1</text>
<text x="221" y="161.6" transform="rotate(-90 221 161.6)">White</text>
<text x="126.4" y="162.1">GND</text>
<text x="296.5" y="162.1">GND</text>
<text x="213.8" y="173.6" transform="rotate(-90 213.8 173.6)">R6</text>
<text x="218.6" y="173.6" transform="rotate(-90 218.6 173.6)">1k</text>
<text x="315.7" y="171.5">MICRO RF</text>
<text x="144.2" y="179.9">Q1</text>
<text x="157.3" y="179.9">3.3v</text>
<text x="179.8" y="177.4" transform="rotate(-90 179.8 177.4)">VCC</text>
<text x="250.8" y="174.8" transform="rotate(-90 250.8 174.8)">VCC</text>
<text x="322.5" y="179.9">ANT</text>
<text x="212.7" y="185">GND</text>
<text x="233" y="185" transform="rotate(-90 233 185)">VCC</text>
<text x="251.9" y="183.7" transform="rotate(-90 251.9 183.7)">R10</text>
<text x="256.7" y="183.7" transform="rotate(-90 256.7 183.7)">10k</text>
<text x="288.9" y="185" transform="rotate(-90 288.9 185)">VCC</text>
<text x="73.1" y="191.9">JP2</text>
<text x="133" y="187.2">C3</text>
<text x="240.7" y="190.1">D8_SS2</text>
<text x="83.2" y="195.2">VBAT</text>
<text x="96.9" y="193.9" transform="rotate(-90 96.9 193.9)">R8</text>
<text x="101.8" y="193.9" transform="rotate(-90 101.8 193.9)">1M</text>
<text x="108.6" y="197.2">A6_MON</text>
<text x="133" y="192.2">1uF</text>
<text x="183.8" y="197.3">C6</text>
<text x="243.2" y="192.6">D12_MISO</text>
<text x="288.9" y="197.7">D11_MOSI</text>
<text x="288.9" y="195.2">D13_SCK</text>
<text x="73.1" y="202.8">1</text>
<text x="107.6" y="202.4">C5</text>
<text x="183.8" y="202.4">10uF</text>
<text x="96.9" y="209.1" transform="rotate(-90 96.9 209.1)">R9</text>
<text x="101.8" y="209.1" transform="rotate(-90 101.8 209.1)">330k</text>
<text x="107.6" y="207.4">10uF</text>
<text x="248.3" y="207.8">GND</text>
<text x="179.8" y="215.4">GND</text>
<text x="128.9" y="220.5">GND</text>
</g>
<g font-size="2.1" fill="#505050">
<text x="57.6" y="83.1">5</text>
<text x="57.6" y="80.6">6</text>
<text x="57.6" y="88.2">3</text>
<text x="57.6" y="85.6">4</text>
<text x="277.3" y="88.2">1</text>
<text x="281.1" y="89.3">32KHZ</text>
<text x="293.2" y="89.3">SCL</text>
<text x="299.4" y="88.2">8</text>
<text x="351.5" y="85.6">4</text>
<text x="357.3" y="86.7">VCC</text>
<text x="366.5" y="86.7">SDA</text>
<text x="375.1" y="85.6">3</text>
<text x="57.6" y="93.3">1</text>
<text x="57.6" y="90.7">2</text>
<text x="142.1" y="93.3">29</text>
<text x="149.1" y="94.4">PC6(/RESET)</text>
<text x="172.1" y="94.4">PC0(ADC0)</text>
<text x="187.2" y="95.8">24</text>
<text x="187.2" y="93.3">23</text>
<text x="277.3" y="90.7">2</text>
<text x="277.3" y="93.3">3</text>
<text x="277.3" y="95.8">4</text>
<text x="281.1" y="91.8">VCC</text>
<text x="281.1" y="94.4">INT/SQW</text>
<text x="291.8" y="94.4">VBAT</text>
<text x="292.9" y="91.8">SDA</text>
<text x="299.4" y="95.8">5</text>
<text x="299.4" y="93.3">6</text>
<text x="299.4" y="90.7">7</text>
<text x="351.5" y="90.7">1</text>
<text x="351.5" y="95.8">5</text>
<text x="357.3" y="91.8">SCL</text>
<text x="142.1" y="98.3">18</text>
<text x="143.2" y="100.8">4</text>
<text x="149.1" y="102">VCC</text>
<text x="149.1" y="99.4">AVCC</text>
<text x="172.1" y="102">PC3(ADC3)</text>
<text x="172.1" y="99.4">PC2(ADC2)</text>
<text x="172.1" y="96.9">PC1(ADC1)</text>
<text x="187.2" y="100.8">26</text>
<text x="187.2" y="98.3">25</text>
<text x="281.1" y="96.9">RST</text>
<text x="292.5" y="96.9">GND</text>
<text x="351.5" y="100.8">2</text>
<text x="357.3" y="102">VSS</text>
<text x="357.3" y="96.9">NC</text>
<text x="143.2" y="103.4">6</text>
<text x="149.1" y="104.5">VCC</text>
<text x="167.4" y="104.5">PC4(ADC4/SDA)</text>
<text x="167.8" y="107.1">PC5(ADC5/SCL)</text>
<text x="187.2" y="105.9">28</text>
<text x="187.2" y="103.4">27</text>
<text x="35.5" y="113.9">J2</text>
<text x="76.1" y="113.9">J1</text>
<text x="142.1" y="108.5">20</text>
<text x="149.1" y="109.6">AREF</text>
<text x="177.3" y="112.1">ADC7</text>
<text x="177.3" y="109.6">ADC6</text>
<text x="187.2" y="111">22</text>
<text x="187.2" y="108.5">19</text>
<text x="34.8" y="116.1">1</text>
<text x="34.8" y="118.6">2</text>
<text x="75.4" y="116.1">1</text>
<text x="75.4" y="118.6">2</text>
<text x="143.2" y="118.6">7</text>
<text x="149.1" y="119.8">PB6(XTAL1/TOSC1)</text>
<text x="173.1" y="117.2">PD0(RXD)</text>
<text x="173.2" y="119.8">PD1(TXD)</text>
<text x="187.2" y="118.6">31</text>
<text x="187.2" y="116.1">30</text>
<text x="34.8" y="121.2">3</text>
<text x="34.8" y="123.7">4</text>
<text x="75.4" y="121.2">3</text>
<text x="75.4" y="123.7">4</text>
<text x="143.2" y="123.7">8</text>
<text x="149.1" y="124.8">PB7(XTAL2/TOSC2)</text>
<text x="172.5" y="124.8">PD3(INT1)</text>
<text x="172.5" y="122.3">PD2(INT0)</text>
<text x="187.2" y="123.7">1</text>
<text x="187.2" y="121.2">32</text>
<text x="257" y="123.7">3.3V</text>
<text x="265.9" y="124.8">3.3V</text>
<text x="276.6" y="124.8">DIO0</text>
<text x="286.2" y="123.7">DIO0</text>
<text x="34.8" y="126.2">5</text>
<text x="34.8" y="128.8">6</text>
<text x="34.8" y="131.3">7</text>
<text x="75.4" y="126.2">5</text>
<text x="75.4" y="128.8">6</text>
<text x="75.4" y="131.3">7</text>
<text x="170.2" y="127.4">PD4(XCK/T0)</text>
<text x="174.7" y="129.9">PD5(T1)</text>
<text x="187.2" y="131.3">10</text>
<text x="187.2" y="128.8">9</text>
<text x="187.2" y="126.2">2</text>
<text x="256.1" y="131.3">MISO</text>
<text x="276.6" y="127.4">DIO1</text>
<text x="276.6" y="129.9">DIO2</text>
<text x="286.2" y="126.2">DIO1</text>
<text x="286.2" y="128.8">DIO2</text>
<text x="34.8" y="133.9">8</text>
<text x="34.8" y="136.4">9</text>
<text x="75.4" y="133.9">8</text>
<text x="75.4" y="136.4">9</text>
<text x="172.5" y="135">PD7(AIN1)</text>
<text x="172.5" y="132.4">PD6(AIN0)</text>
<text x="187.2" y="133.9">11</text>
<text x="256.1" y="133.9">MOSI</text>
<text x="257.5" y="136.4">SCK</text>
<text x="265.9" y="137.5">SCK</text>
<text x="265.9" y="132.4">MISO</text>
<text x="265.9" y="135">MOSI</text>
<text x="275" y="137.5">GND_1</text>
<text x="286.2" y="136.4">GND_1</text>
<text x="34.8" y="138.9">10</text>
<text x="34.8" y="141.5">11</text>
<text x="75.4" y="138.9">10</text>
<text x="75.4" y="141.5">11</text>
<text x="172.1" y="142.6">PB1(OC1A)</text>
<text x="174" y="140">PB0(ICP)</text>
<text x="187.2" y="141.5">13</text>
<text x="187.2" y="138.9">12</text>
<text x="255.1" y="141.5">RESET</text>
<text x="257.4" y="138.9">NSS</text>
<text x="265.9" y="140">NSS</text>
<text x="265.9" y="142.6">RESET</text>
<text x="275" y="140">GND_2</text>
<text x="275" y="142.6">GND_3</text>
<text x="286.2" y="138.9">GND_2</text>
<text x="286.2" y="141.5">GND_3</text>
<text x="34.8" y="144">12</text>
<text x="75.4" y="144">12</text>
<text x="142.1" y="144">21</text>
<text x="143.2" y="146.6">3</text>
<text x="143.2" y="149.1">5</text>
<text x="149.1" y="147.7">GND</text>
<text x="149.1" y="145.1">AGND</text>
<text x="167.5" y="147.7">PB3(MOSI/OC2)</text>
<text x="169" y="145.1">PB2(SS/OC1B)</text>
<text x="187.2" y="149.1">16</text>
<text x="187.2" y="146.6">15</text>
<text x="187.2" y="144">14</text>
<text x="277.6" y="147.7">ANT</text>
<text x="286.2" y="146.6">ANT</text>
<text x="149.1" y="150.2">GND</text>
<text x="172.2" y="150.2">PB4(MISO)</text>
<text x="173.6" y="152.7">PB5(SCK)</text>
<text x="187.2" y="151.6">17</text>
<text x="140.7" y="184.6">2</text>
<text x="146.5" y="185.8">VBAT ENABLE</text>
<text x="164.3" y="184.6">4</text>
<text x="257.5" y="189.7">1</text>
<text x="263.3" y="190.8">CS</text>
<text x="275.2" y="190.8">VCC</text>
<text x="283.6" y="189.7">8</text>
<text x="80.5" y="197.3">2</text>
<text x="80.5" y="194.8">1</text>
<text x="140.7" y="192.2">1</text>
<text x="146.5" y="193.4">GND</text>
<text x="154.2" y="193.4">VOUT</text>
<text x="164.3" y="192.2">3</text>
<text x="257.5" y="192.2">2</text>
<text x="257.5" y="194.8">3</text>
<text x="257.5" y="197.3">4</text>
<text x="263.3" y="193.4">MISO</text>
<text x="263.3" y="195.9">WP</text>
<text x="273.6" y="193.4">HOLD</text>
<text x="275.3" y="195.9">SCK</text>
<text x="283.6" y="192.2">7</text>
<text x="283.6" y="194.8">6</text>
<text x="283.6" y="197.3">5</text>
<text x="263.3" y="198.5">GND</text>
<text x="273.9" y="198.5">MOSI</text>
</g>
<g font-size="1.8" fill="#505050">
<text x="49.2" y="97.4">6p-2.54</text>
<text x="58.4" y="97.4">CN1</text>
<text x="22.9" y="113.9">12p-2.54</text>
<text x="63.5" y="113.9">12p-2.54</text>
<text x="261" y="186.3">FLASH</text>
<text x="261" y="202.8">SPI_FLASH-X25XXSMD</text>
</g>
</svg>
